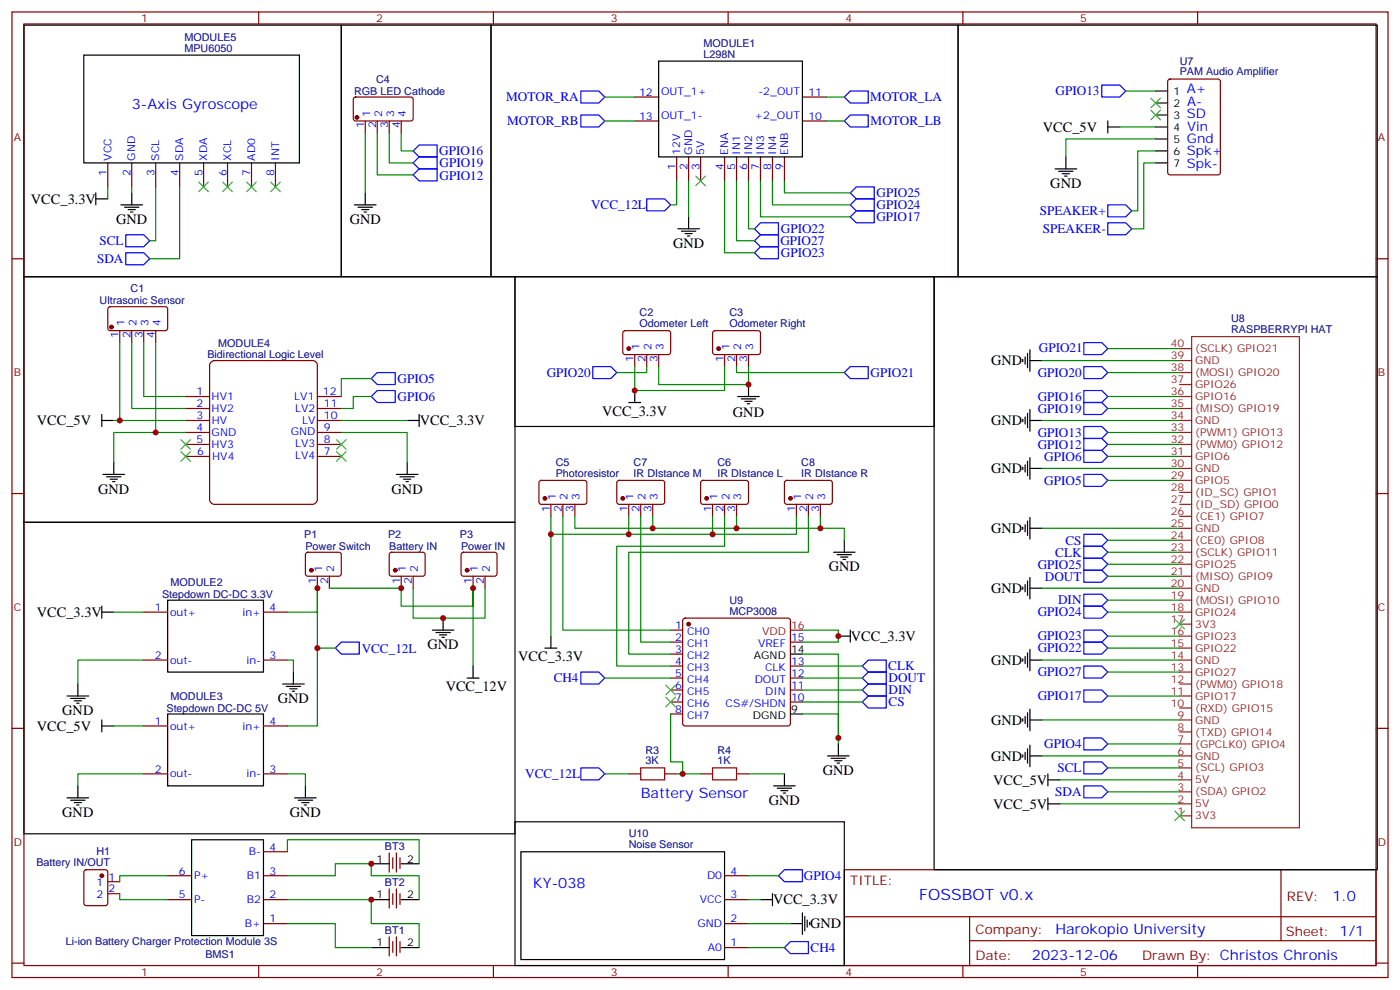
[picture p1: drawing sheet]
<svg xmlns="http://www.w3.org/2000/svg" width="412mm" height="292mm" viewBox="0 0 412 292" stroke-linecap="round" stroke-linejoin="round" font-family="sans-serif">
<g fill="none" stroke="#870000" stroke-width=".35">
<path d="M3.5 3.5h405.4v284.4h-405.4zM7.1 7.1h398.2v277.2h-398.2zM76.2 3.5v3.6M145.3 3.5v3.6M214.5 3.5v3.6M283.6 3.5v3.6M352.8 3.5v3.6M31.7 48v7M38.8 48v7M45.9 48v7M52.9 48v7M60 48v7"/>
<path d="M67 48v7M74.1 48v7M81.1 48v7M3.5 76.2h3.6M405.3 76.2h3.6M3.5 145.3h3.6M405.3 145.3h3.6M90.2 162.8l.5-.2 9.4 .1 .4 .6v6l-.7 .4-9.4-.1-.4-.6v-5.7zM93.5 169.7v3.5M97 169.7v3.5M114.9 162.8l.5-.2 9.4 .1 .4 .6v6l-.7 .4-9.4-.1-.4-.6v-5.7zM118.2 169.7v3.5"/>
<path d="M121.7 169.7v3.5M136.1 162.8l.4-.2 9.5 .1 .4 .6-.1 6-.6 .4-9.4-.1-.5-.6v-5.7zM139.3 169.7v3.5M142.9 169.7v3.5M42.3 180.3h7.1M42.3 194.4h7.1M77.6 180.3h7.1M77.6 194.4h7.1M197.6 185.6h3.5M197.6 189.1h3.5M197.6 192.6h3.5M197.6 196.1h3.5"/>
<path d="M197.6 199.7h3.5M201.3 182.2l.5-.2h30.3l.5 .2 .2 .5v30.4l-.2 .5-.5 .2h-30.3l-.5-.3-.2-.4v-30.4zM232.8 189.1h3.6M232.8 196.1h3.6M232.8 199.7h3.6M3.5 214.5h3.6M42.3 213.8h7.1M77.6 213.8h7.1M197.6 203.2h3.5M197.6 206.7h3.5M197.6 210.3h3.5M232.8 203.2h3.6"/>
<path d="M232.8 206.7h3.6M405.3 214.5h3.6M42.3 227.9h7.1M77.6 227.9h7.1M248.7 256.1h156.6v28.2h-156.6zM377.3 256.1v20.9M248.7 270h156.5M285.6 277h119.6M285.6 270v14.1M3.5 283.6h3.6M76.2 284.3v3.6M145.3 284.3v3.6"/>
<path d="M214.5 284.3v3.6M283.6 284.3v3.6M352.8 284.3v3.6M405.3 283.6h3.6"/>
</g>
<g fill="none" stroke="#000" stroke-width=".35">
<path d="M24.7 16.2h63.5v31.8h-63.5zM28.2 58.6h3.5M28.2 56.8v3.5M38.8 56.8v3.5M35.6 60.3h6.4M36.7 61h4.2M37.7 61.7h2.2M38.5 62.4h.7M30 178.5v3.5M49.4 176.7h28.2v21.2h-28.2zM30 180.3h3.5M86.4 197.9v3.5"/>
<path d="M127.4 185.6h6.3M128.4 186.3h4.2M129.5 187h2.1M130.2 187.7h.7M130.5 182v3.6M232.8 192.6h3.6M19.8 205h6.3M20.8 205.7h4.2M21.9 206.4h2.1M22.6 207.1h.7M22.9 201.4v3.6M30 212v3.5"/>
<path d="M30 213.8h3.5M49.4 210.3h28.2v21.1h-28.2zM83.3 201.4h6.3M84.3 202.1h4.2M85.4 202.8h2.1M86.1 203.6h.7M232.8 210.3h3.6M246.9 219.1v3.5M19.8 235h6.3M20.8 235.7h4.2M21.9 236.4h2.1M22.6 237.1h.7"/>
<path d="M22.9 231.4v3.6M86.8 235h6.3M87.8 235.7h4.3M88.9 236.4h2.1M89.6 237.1h.7M90 231.4v3.6M243.8 222.6h6.3M244.8 223.3h4.3M245.9 224h2.1M246.6 224.7h.7"/>
</g>
<path d="M58.6 53.6l2.8 2.8M61.4 53.6l-2.8 2.8M65.6 53.6l2.8 2.8M68.4 53.6l-2.8 2.8M72.7 53.6l2.8 2.8M75.5 53.6l-2.8 2.8M79.7 53.6l2.8 2.8M82.5 53.6l-2.8 2.8" fill="none" stroke="#3c3" stroke-width=".35"/>
<g fill="none" stroke="#008700" stroke-width=".35">
<path d="M31.7 55v3.6M38.8 55v1.8M45.9 55v15.9h-1.8M52.9 55v21.2h-8.8M97 173.2h21.2v5.3h21.1v-5.3v22.9M121.7 173.2v8.8h21.2v-8.8M33.5 180.3h8.8M42.3 194.4h-19.4v7M84.7 180.3h8.8v-7.1v40.6h-8.8M84.7 194.4h1.7v3.5M236.4 185.6h10.5v3.5h-10.5M236.4 192.6h10.5v26.5"/>
<path d="M33.5 213.8h8.8M42.3 227.9h-19.4v3.5M84.7 227.9h5.3v3.5"/>
</g>
<path d="M37 69.1h5.3l1.8 1.8-1.8 1.8h-5.3zM37 74.4h5.3l1.8 1.8-1.8 1.8h-5.3z" fill="none" stroke="#00f" stroke-width=".35"/>
<g fill="#870000" stroke="#870000" stroke-width=".35">
<circle cx="202.8" cy="183.8" r=".53"/>
<circle cx="91.7" cy="167.9" r=".53"/>
<circle cx="116.4" cy="167.9" r=".53"/>
<circle cx="137.6" cy="167.9" r=".53"/>
</g>
<path d="M232.8 185.6h3.6" fill="none" stroke="#f00" stroke-width=".35"/>
<path d="M62.1 106.8l1-.6h29a1.41 1.41 0 0 1 1.4 1.4v39.5a1.51 1.51 0 0 1-1.4 1.4h-29a1.51 1.51 0 0 1-1.4-1.4v-39.5z" fill="#fff" stroke="#800000" stroke-width=".35"/>
<g fill="none" stroke="#870000" stroke-width=".35">
<path d="M104.3 28.8l.5-.2h16.5l.4 .7-.1 5.9-.6 .4h-16.5l-.4-.7v-5.6zM107.6 35.6v3.6M111.1 35.6v3.6M114.7 35.6v3.6M118.2 35.6v3.6M187 35.6h7M187 28.6h7M236.4 35.6h7M236.4 28.6h7M344.2 23.5l.5-.2h14.1l.6 .4 .1 27.1-.5 .7h-14.3l-.7-.5v-27zM199.3 46.2v7.1M202.8 46.2v7.1"/>
<path d="M206.4 46.2v7.1M213.4 46.2v7.1M217 46.2v7.1M220.5 46.2v7.1M224 46.2v7.1M227.5 46.2v7.1M231.1 46.2v7.1M32 90.5l.5-.2 16.5 .1 .4 .6-.1 5.9-.6 .5-16.5-.1-.5-.6v-5.7zM35.3 97.4v3.5M38.8 97.4v3.5M42.3 97.4v3.5M45.9 97.4v3.5"/>
<path d="M183.7 97.6l.4-.2h13l.5 .7-.1 5.9-.7 .4h-12.9l-.5-.7v-5.6zM210.1 97.6l.5-.2h13l.4 .7-.1 5.9-.6 .4h-13l-.4-.7v-5.6zM54.7 116.8h7M93.5 116.8h7M187 104.4v3.5M190.5 104.4v3.5M194 104.4v3.5M213.4 104.4v3.5M217 104.4v3.5M220.5 104.4v3.5M54.7 120.3h7M54.7 130.9h7"/>
<path d="M54.7 127.4h7M54.7 123.8h7M54.7 134.4h7M93.5 120.3h7M93.5 130.9h7M93.5 127.4h7M93.5 123.8h7M93.5 134.4h7M159 141.7l.5-.2h12.9l.5 .7-.1 5.9-.6 .4h-13l-.5-.7v-5.6zM162.3 148.5v3.5M165.8 148.5v3.5M169.3 148.5v3.5"/>
<path d="M181.9 141.7l.5-.2h13l.4 .7-.1 5.9-.6 .4h-13l-.4-.7v-5.6zM185.2 148.5v3.5M188.7 148.5v3.5M192.3 148.5v3.5M206.6 141.7l.5-.2h13l.4 .7-.1 5.9-.6 .4h-13l-.4-.7v-5.6zM209.9 148.5v3.5M213.4 148.5v3.5M217 148.5v3.5M231.3 141.7l.5-.2h12.9l.5 .7-.1 5.9-.6 .4h-13l-.4-.7v-5.6zM234.6 148.5v3.5M238.1 148.5v3.5M241.7 148.5v3.5"/>
<path d="M185.2 227.9h3.5M195.8 227.9h3.5M206.4 227.9h3.5M217 227.9h3.5M24.9 256.3l.5-.2h5.6l.7 .4v9.5l-.4 .6-5.9 .1-.7-.5v-9.4zM31.7 259.6h3.6M49.4 257.9h7M77.6 257.9h7.1M77.6 250.8h7.1M114.7 251.2v5.6M115.7 252.6v3.2M116.8 251.2v5.6"/>
<path d="M117.8 252.6v3.2M213.4 257.9h7.1M31.7 263.2h3.6M49.4 264.9h7M77.6 272h7.1M77.6 264.9h7.1M114.7 261.8v5.6M114.7 275.9v5.6M115.7 263.2v3.1M115.7 277.3v3.2M116.8 261.8v5.6M116.8 275.9v5.6"/>
<path d="M117.8 263.2v3.1M117.8 277.3v3.2M213.4 279h7.1M213.4 272h7.1M213.4 264.9h7.1"/>
</g>
<g fill="none" stroke="#000" stroke-width=".35">
<path d="M7.1 7.4h93.4v74.1h-93.4zM100.5 7.4h44.1v74.1h-44.1zM144.6 7.4h137.6v74.1h-137.6zM194 18h42.4v28.2h-42.4zM282.2 7.4h123.5v74.1h-123.5zM326.3 37.4h3.5M326.3 35.6v3.6M340.4 37.4h3.6M340.4 33.9h3.6M340.4 30.3h3.6M340.4 26.8h3.6M107.6 56.8v3.5"/>
<path d="M310.8 49.7h6.3M311.9 50.4h4.2M312.9 51.2h2.1M313.6 51.9h.7M314 46.2v3.5M340.4 48h3.6M340.4 44.4h3.6M340.4 40.9h3.6M104.4 60.3h6.4M105.5 61h4.2M106.5 61.7h2.2M107.2 62.4h.7"/>
<path d="M199.7 67.4h6.3M200.7 68.1h4.3M201.8 68.8h2.1M202.5 69.5h.7M202.8 63.9v3.5M7.1 81.5h144.6v72.3h-144.6zM151.7 81.5h123.5v44.1h-123.5zM275.2 81.5h130.5v174.6h-130.5zM185.2 118.5h3.5M187 115v3.5M217.3 116.8h6.4M218.4 117.5h4.2"/>
<path d="M219.4 118.2h2.1M220.1 118.9h.7M220.5 113.2v3.6M301.3 105.8v.7M302 105.1v2.1M302.7 104.1v4.2M303.4 106.2h3.5M303.4 103v6.4M30 123.8h3.5M30 122.1v3.5M30.3 139.7h6.4M33.5 136.2v3.5"/>
<path d="M116.8 139.7h6.3M119.9 123.8h3.6M119.9 136.2v3.5M123.5 122.1v3.5M301.3 123.5v.7M301.3 137.6v.7M302 122.8v2.1M302 136.9v2.1M302.7 121.7v4.2M302.7 135.8v4.3M303.4 123.8h3.5M303.4 120.7v6.3"/>
<path d="M303.4 134.8v6.3M303.4 137.9h3.5M7.1 153.8h144.6v91.7h-144.6zM31.4 140.4h4.2M32.5 141.1h2.1M33.2 141.8h.7M117.8 140.4h4.3M118.9 141.1h2.1M119.6 141.8h.7M248.7 159.1v3.5M301.3 155.2v.7M302 154.5v2.1"/>
<path d="M302.7 153.5v4.2M303.4 152.4v6.4M303.4 155.6h3.5M245.5 162.6h6.4M246.6 163.3h4.2M247.6 164h2.2M248.4 164.7h.7M301.3 172.9v.7M302 172.2v2.1M302.7 171.1v4.2M303.4 170v6.4M303.4 173.2h3.5"/>
<path d="M137.6 199.7h3.5M139.3 196.1v3.6M160.5 190.9h3.5M162.3 187.3v3.6M246.9 187.3h3.6M250.5 185.6v3.5M301.3 194v.7M302 193.3v2.1M302.7 192.3v4.2M303.4 191.2v6.4M303.4 194.4h3.5M301.3 211.7v.7"/>
<path d="M302 211v2.1M302.7 209.9v4.2M303.4 208.8v6.4M303.4 219.4v6.4M303.4 212h3.5M227.9 231.4h6.3M229 232.1h4.2M230 232.8h2.1M230.7 233.5h.7M231.1 227.9v3.5M301.3 222.3v.7M302 221.5v2.2"/>
<path d="M302.7 220.5v4.2M303.4 222.6h3.5M308.7 236.7h3.5M308.7 227.9v3.5M308.7 235v3.5M308.7 229.7h3.5M56.4 247.3h21.2v28.2h-21.2zM109.4 254.4h5.3M118.2 254.4h5.3M151.7 242h97v42.3h-97zM153.5 250.8h59.9v31.8h-59.9zM109.4 264.9h5.3"/>
<path d="M109.4 279h5.3M118.2 264.9h5.3M118.2 279h5.3M224 264.9h3.5M227.5 263.2v3.5M232.8 272h3.6M236.4 268.8v6.4M237.1 269.9v4.2M237.8 270.9v2.2M238.5 271.6v.7"/>
</g>
<g fill="none" stroke="#008700" stroke-width=".35">
<path d="M107.6 39.2v17.6M111.1 39.2v12.3h10.6M114.7 39.2v8.8h7M118.2 39.2v5.2h3.5M178.2 28.6h8.8M178.2 35.6h8.8M243.4 28.6h5.3M243.4 35.6h5.3M329.8 37.4h10.6M331.6 26.8h8.8M199.3 53.3v7h-1.7M202.8 53.3v10.6"/>
<path d="M213.4 53.3v21.1h8.8M217 53.3v17.6h5.2M220.5 53.3v14.1h1.7M224 53.3v10.6h26.5M227.5 53.3v7h23M231.1 53.3v3.5h19.4M340.4 40.9h-26.4v5.3M340.4 44.4h-5.3v17.7h-1.7M340.4 48h-3.5v19.4h-3.5M35.3 100.9v22.9M38.8 100.9v19.4h15.9M42.3 100.9v15.9h12.4"/>
<path d="M45.9 100.9v26.5M109.4 111.5h-8.9v5.3M109.4 116.8h-5.3v3.5h-3.6M187 107.9v7.1h26.4v-7.1M190.5 107.9v1.8h-8.8M194 107.9v5.3h26.5v-5.3M217 107.9v1.8h31.7M306.9 106.2h40.6M326.3 102.7h21.2M326.3 109.7h21.2M326.3 116.8h21.2M33.5 123.8h21.2"/>
<path d="M54.7 127.4h-21.2v8.8M100.5 127.4h19.4v8.8M100.5 123.8h19.4M306.9 123.8h40.6M306.9 137.9h40.6M326.3 134.4h21.2M326.3 120.3h21.2M326.3 130.9h21.2M326.3 127.4h21.2M162.3 152v35.3M165.8 152v33.6h31.8M169.3 152v3.6h23"/>
<path d="M185.2 152v5.3h-22.9M188.7 152v37.1h8.9M192.3 152v3.6h24.7M209.9 152v5.3h-24.7M213.4 152v8.9h-31.7v35.2h15.9M217 152v3.6h31.7v3.5M234.6 152v5.3h-24.7M238.1 152v10.6h-52.9v30h12.4M241.7 152v3.6M306.9 155.6h40.6M326.3 141.5h21.2M326.3 159.1h21.2"/>
<path d="M306.9 173.2h40.6M326.3 166.2h21.2M326.3 162.6h21.2M326.3 169.7h21.2M326.3 176.7h21.2M93.5 190.9h5.3M178.2 199.7h19.4M236.4 199.7h17.6M236.4 196.1h17.6M306.9 194.4h40.6M326.3 190.9h21.2M326.3 197.9h21.2"/>
<path d="M326.3 187.3h21.2M326.3 180.3h21.2M197.6 210.3v14.1h3.5v3.5M236.4 210.3h10.5v7M236.4 203.2h17.6M236.4 206.7h17.6M306.9 212h40.6M326.3 205h21.2M326.3 219.1h21.2M178.2 227.9h7M199.3 227.9h7.1M220.5 227.9h10.6"/>
<path d="M306.9 222.6h40.6M312.2 229.7h35.3M312.2 236.7h35.3M326.3 226.1h21.2M326.3 233.2h21.2M49.4 257.9h-14.1v1.7M84.7 257.9h14.1v-3.5h10.6v3.5h14.1v7M84.7 250.8v-3.5h38.8v7.1M220.5 257.9h8.8M35.3 263.2v1.7h14.1M84.7 272h14.1v7h10.6M84.7 264.9h24.7v7.1h14.1v7"/>
<path d="M220.5 279h10.6M220.5 264.9h3.5M220.5 272h12.3"/>
</g>
<g fill="#870000" stroke="#870000" stroke-width=".35">
<circle cx="32.8" cy="96.3" r=".53"/>
<circle cx="185.2" cy="102.7" r=".53"/>
<circle cx="211.7" cy="102.7" r=".53"/>
<circle cx="105.1" cy="34.6" r=".53"/>
<circle cx="160.5" cy="146.8" r=".53"/>
<circle cx="208.1" cy="146.8" r=".53"/>
<circle cx="183.4" cy="146.8" r=".53"/>
<circle cx="232.8" cy="146.8" r=".53"/>
<circle cx="30" cy="257.9" r=".53"/>
</g>
<g fill="none" stroke="#3c3" stroke-width=".35">
<path d="M339 28.9l2.8 2.9M339 32.5l2.8 2.8M341.8 28.9l-2.8 2.9M341.8 32.5l-2.8 2.8M205 51.9l2.8 2.8M207.8 51.9l-2.8 2.8M53.3 129.5l2.8 2.8M53.3 133l2.8 2.8M56.1 129.5l-2.8 2.8M56.1 133l-2.8 2.8M99.1 129.5l2.9 2.8M99.1 133l2.9 2.8"/>
<path d="M102 129.5l-2.9 2.8M102 133l-2.9 2.8M346.1 182.4l2.8 2.8M348.9 182.4l-2.8 2.8M196.1 201.8l2.9 2.8M196.1 205.3l2.9 2.8M199 201.8l-2.9 2.8M199 205.3l-2.9 2.8M346.1 238.8l2.8 2.9M348.9 238.8l-2.8 2.9"/>
</g>
<g fill="none" stroke="#00f" stroke-width=".35">
<path d="M171.1 26.8h5.3l1.8 1.8-1.8 1.7h-5.3zM171.1 33.9h5.3l1.8 1.7-1.8 1.8h-5.3zM248.7 35.6l1.8-1.7h5.3v3.5h-5.3zM248.7 28.6l1.8-1.8h5.3v3.5h-5.3zM324.6 25h5.2l1.8 1.8-1.8 1.8h-5.2zM121.7 44.4l1.8-1.7h5.3v3.5h-5.3zM121.7 48l1.8-1.8h5.3v3.5h-5.3zM121.7 51.5l1.8-1.8h5.3v3.6h-5.3zM190.5 58.6h5.3l1.8 1.7-1.8 1.8h-5.3zM250.5 56.8l1.7-1.8h5.3v3.6h-5.3zM222.2 67.4l1.8-1.8h5.3v3.5h-5.3zM222.2 70.9l1.8-1.8h5.3v3.6h-5.3z"/>
<path d="M224 72.7h5.3v3.5h-5.3l-1.8-1.8zM250.5 60.3l1.7-1.7h5.3v3.5h-5.3zM250.5 63.9l1.7-1.8h5.3v3.5h-5.3zM326.3 60.3h5.3l1.8 1.8-1.8 1.8h-5.3zM326.3 65.6h5.3l1.8 1.8-1.8 1.7h-5.3zM109.4 116.8l1.7-1.8h5.3v3.5h-5.3zM111.1 109.7h5.3v3.5h-5.3l-1.7-1.7zM174.6 107.9h5.3l1.8 1.8-1.8 1.8h-5.3zM248.7 109.7l1.8-1.8h5.3v3.6h-5.3zM319.3 100.9h5.3l1.7 1.8-1.7 1.7h-5.3zM319.3 107.9h5.3l1.7 1.8-1.7 1.8h-5.3zM319.3 115h5.3l1.7 1.8-1.7 1.7h-5.3z"/>
<path d="M319.3 118.5h5.3l1.7 1.8-1.7 1.8h-5.3zM319.3 139.7h5.3l1.7 1.8-1.7 1.7h-5.3zM319.3 132.6h5.3l1.7 1.8-1.7 1.8h-5.3zM319.3 129.1h5.3l1.7 1.8-1.7 1.7h-5.3zM319.3 125.6h5.3l1.7 1.8-1.7 1.7h-5.3zM319.3 157.3h5.3l1.7 1.8-1.7 1.8h-5.3zM319.3 164.4h5.3l1.7 1.8-1.7 1.7h-5.3zM319.3 178.5h5.3l1.7 1.8-1.7 1.7h-5.3zM319.3 160.9h5.3l1.7 1.7-1.7 1.8h-5.3zM319.3 167.9h5.3l1.7 1.8-1.7 1.8h-5.3zM319.3 175h5.3l1.7 1.7-1.7 1.8h-5.3zM98.8 190.9l1.7-1.8h5.3v3.5h-5.3z"/>
<path d="M171.1 197.9h5.3l1.8 1.8-1.8 1.7h-5.3zM254 199.7l1.8-1.8h5.3v3.5h-5.3zM255.8 194.4h5.3v3.5h-5.3l-1.8-1.8zM319.3 196.1h5.3l1.7 1.8-1.7 1.8h-5.3zM319.3 189.1h5.3l1.7 1.8-1.7 1.7h-5.3zM319.3 185.6h5.3l1.7 1.7-1.7 1.8h-5.3zM254 206.7l1.8-1.7h5.3v3.5h-5.3zM255.8 201.4h5.3v3.6h-5.3l-1.8-1.8zM319.3 203.2h5.3l1.7 1.8-1.7 1.7h-5.3zM319.3 217.3h5.3l1.7 1.8-1.7 1.7h-5.3zM171.1 226.1h5.3l1.8 1.8-1.8 1.8h-5.3zM319.3 231.4h5.3l1.7 1.8-1.7 1.8h-5.3z"/>
<path d="M319.3 224.4h5.3l1.7 1.7-1.7 1.8h-5.3zM229.3 257.9l1.8-1.8h5.3v3.5h-5.3zM231.1 279l1.7-1.7h5.3v3.5h-5.3z"/>
</g>
<g fill="none" stroke="#8c2424" stroke-width=".35">
<path d="M351 99.1h31.8v144.7h-31.8zM347.5 116.8h3.5M347.5 113.2h3.5M347.5 109.7h3.5M347.5 106.2h3.5M347.5 102.7h3.5M347.5 137.9h3.5M347.5 134.4h3.5M347.5 130.9h3.5M347.5 127.4h3.5M347.5 123.8h3.5M347.5 120.3h3.5"/>
<path d="M347.5 159.1h3.5M347.5 155.6h3.5M347.5 152h3.5M347.5 148.5h3.5M347.5 145h3.5M347.5 141.5h3.5M347.5 176.7h3.5M347.5 173.2h3.5M347.5 169.7h3.5M347.5 166.2h3.5M347.5 162.6h3.5M347.5 197.9h3.5"/>
<path d="M347.5 194.4h3.5M347.5 190.9h3.5M347.5 187.3h3.5M347.5 183.8h3.5M347.5 180.3h3.5M347.5 219.1h3.5M347.5 215.5h3.5M347.5 212h3.5M347.5 208.5h3.5M347.5 205h3.5M347.5 201.4h3.5M347.5 236.7h3.5"/>
<path d="M347.5 233.2h3.5M347.5 229.7h3.5M347.5 226.1h3.5M347.5 222.6h3.5M347.5 240.2h3.5"/>
</g>
<path d="M188.7 226.1h7.1v3.6h-7.1zM209.9 226.1h7.1v3.6h-7.1z" fill="none" stroke="#a10000" stroke-width=".35"/>
<g fill="#c00">
<circle cx="93.5" cy="173.2" r=".88"/>
<circle cx="130.5" cy="182" r=".88"/>
<circle cx="118.2" cy="173.2" r=".88"/>
<circle cx="35.3" cy="123.8" r=".88"/>
<circle cx="45.9" cy="127.4" r=".88"/>
<circle cx="187" cy="115" r=".88"/>
<circle cx="220.5" cy="113.2" r=".88"/>
<circle cx="139.3" cy="173.2" r=".88"/>
<circle cx="93.5" cy="190.9" r=".88"/>
<circle cx="162.3" cy="157.3" r=".88"/>
<circle cx="185.2" cy="157.3" r=".88"/>
<circle cx="209.9" cy="157.3" r=".88"/>
<circle cx="241.7" cy="155.6" r=".88"/>
<circle cx="217" cy="155.6" r=".88"/>
<circle cx="192.3" cy="155.6" r=".88"/>
<circle cx="246.9" cy="217.3" r=".88"/>
<circle cx="201.1" cy="227.9" r=".88"/>
<circle cx="246.9" cy="187.3" r=".88"/>
<circle cx="109.4" cy="264.9" r=".88"/>
<circle cx="109.4" cy="254.4" r=".88"/>
</g>
<text font-size="4.6" fill="#00f" x="270.8" y="265.1">FOSSBOT v0.x</text>
<g font-size="4.2" fill="#00f">
<text x="38.8" y="32.1">3-Axis Gyroscope</text>
<text x="188.7" y="235">Battery Sensor</text>
<text x="157" y="261.4">KY-038</text>
<text x="392.5" y="265.4">1.0</text>
<text x="310.9" y="274.9">Harokopio University</text>
<text x="304" y="282.7">2023-12-06</text>
</g>
<g font-size="4.2">
<text x="307.2" y="38.8">VCC_5V</text>
<text x="9.1" y="60">VCC_3.3V</text>
<text x="309.4" y="55.4">GND</text>
<text x="34.2" y="66">GND</text>
<text x="103" y="66">GND</text>
<text x="198.3" y="73">GND</text>
<text x="291.9" y="107.6">GND</text>
<text x="10.9" y="125.3">VCC_5V</text>
<text x="123.6" y="125.2">VCC_3.3V</text>
<text x="177.4" y="122.5">VCC_3.3V</text>
<text x="215.9" y="122.9">GND</text>
<text x="291.9" y="125.2">GND</text>
<text x="291.9" y="139.3">GND</text>
<text x="28.9" y="145.3">GND</text>
<text x="115.4" y="145.3">GND</text>
<text x="291.9" y="157">GND</text>
<text x="244.1" y="168.3">GND</text>
<text x="291.9" y="174.6">GND</text>
<text x="10.9" y="181.7">VCC_3.3V</text>
<text x="125.9" y="191.2">GND</text>
<text x="250.6" y="188.7">VCC_3.3V</text>
<text x="152.6" y="194.7">VCC_3.3V</text>
<text x="291.9" y="195.8">GND</text>
<text x="131.3" y="203.6">VCC_12V</text>
<text x="81.8" y="207.1">GND</text>
<text x="10.9" y="215.2">VCC_5V</text>
<text x="18.3" y="210.6">GND</text>
<text x="291.9" y="213.4">GND</text>
<text x="291.9" y="224">GND</text>
<text x="242.4" y="228.2">GND</text>
<text x="292.5" y="231">VCC_5V</text>
<text x="226.5" y="237.1">GND</text>
<text x="292.5" y="238.1">VCC_5V</text>
<text x="18.3" y="240.6">GND</text>
<text x="85.4" y="240.6">GND</text>
<text x="227.7" y="266.3">VCC_3.3V</text>
<text x="238.7" y="273.4">GND</text>
</g>
<g font-size="3.9" fill="#00f">
<text x="149.1" y="29.8">MOTOR_RA</text>
<text x="256.4" y="29.8">MOTOR_LA</text>
<text x="311" y="28.1">GPIO13</text>
<text x="349.6" y="27.5">A+</text>
<text x="349.6" y="34.8">SD</text>
<text x="349.7" y="31.2">A-</text>
<text x="149.4" y="36.9">MOTOR_RB</text>
<text x="256.5" y="36.8">MOTOR_LB</text>
<text x="349.7" y="38.5">Vin</text>
<text x="129.4" y="45.6">GPIO16</text>
<text x="349.6" y="42.1">Gnd</text>
<text x="349.6" y="45.7">Spk+</text>
<text x="129.5" y="49.2">GPIO19</text>
<text x="129.5" y="52.9">GPIO12</text>
<text x="349.6" y="49.4">Spk-</text>
<text x="258.2" y="58">GPIO25</text>
<text x="174.1" y="61.5">VCC_12L</text>
<text x="258.2" y="65.1">GPIO17</text>
<text x="258.2" y="61.6">GPIO24</text>
<text x="306.3" y="63.3">SPEAKER+</text>
<text x="230" y="68.6">GPIO22</text>
<text x="307.2" y="68.6">SPEAKER-</text>
<text x="28.6" y="77.4">SDA</text>
<text x="29.3" y="72.1">SCL</text>
<text x="229.9" y="72.2">GPIO27</text>
<text x="230" y="75.7">GPIO23</text>
<text x="306" y="103.8">GPIO21</text>
<text x="117.1" y="112.8">GPIO5</text>
<text x="161" y="111">GPIO20</text>
<text x="256.5" y="111.1">GPIO21</text>
<text x="305.7" y="111">GPIO20</text>
<text x="117.1" y="118.1">GPIO6</text>
<text x="305.7" y="118">GPIO16</text>
<text x="305.7" y="121.5">GPIO19</text>
<text x="305.7" y="128.6">GPIO13</text>
<text x="305.7" y="132.1">GPIO12</text>
<text x="307.6" y="135.7">GPIO6</text>
<text x="307.6" y="142.7">GPIO5</text>
<text x="313.9" y="160.4">CS</text>
<text x="305.7" y="167.4">GPIO25</text>
<text x="310.8" y="163.9">CLK</text>
<text x="307.8" y="171">DOUT</text>
<text x="311.7" y="178">DIN</text>
<text x="305.7" y="181.5">GPIO24</text>
<text x="305.7" y="188.6">GPIO23</text>
<text x="106.5" y="192.2">VCC_12L</text>
<text x="261.7" y="197.3">CLK</text>
<text x="305.7" y="192.1">GPIO22</text>
<text x="163.1" y="200.9">CH4</text>
<text x="261.8" y="200.9">DOUT</text>
<text x="305.7" y="199.2">GPIO27</text>
<text x="261.8" y="204.4">DIN</text>
<text x="261.8" y="207.9">CS</text>
<text x="305.7" y="206.2">GPIO17</text>
<text x="307.6" y="220.3">GPIO4</text>
<text x="311.5" y="227.3">SCL</text>
<text x="154.7" y="229.1">VCC_12L</text>
<text x="310.8" y="234.4">SDA</text>
<text x="236.8" y="259.2">GPIO4</text>
<text x="238.8" y="280.2">CH4</text>
</g>
<g font-size="3.9" fill="#800">
<text x="250.5" y="260.7">TITLE:</text>
<text x="379.1" y="265.4">REV:</text>
<text x="287.4" y="274.9">Company:</text>
<text x="378.7" y="275.5">Sheet: 1/1</text>
<text x="287.4" y="282.6">Date:</text>
<text x="336.4" y="282.7">Drawn By: Christos Chronis</text>
</g>
<g font-size="3.2" fill="#800">
<text x="41.6" y="6.5">1</text>
<text x="110.8" y="6.5">2</text>
<text x="179.9" y="6.5">3</text>
<text x="249.1" y="6.5">4</text>
<text x="318.2" y="6.5">5</text>
<text x="4.1" y="41.6">A</text>
<text x="405.9" y="41.6">A</text>
<text x="4.1" y="110.8">B</text>
<text x="405.9" y="110.8">B</text>
<text x="4.1" y="179.9">C</text>
<text x="405.9" y="179.9">C</text>
<text x="4.1" y="249.1">D</text>
<text x="405.9" y="249.1">D</text>
<text x="41.6" y="287.3">1</text>
<text x="110.8" y="287.3">2</text>
<text x="179.9" y="287.3">3</text>
<text x="249.1" y="287.3">4</text>
<text x="318.2" y="287.3">5</text>
</g>
<g font-size="3.2" fill="#000080">
<text x="54.3" y="12">MODULE5</text>
<text x="54.3" y="15.2">MPU6050</text>
<text x="207.2" y="16.9">L298N</text>
<text x="207.2" y="13.8">MODULE1</text>
<text x="347.5" y="22.2">PAM Audio Amplifier</text>
<text x="347.5" y="19.1">U7</text>
<text x="104.3" y="28">RGB LED Cathode</text>
<text x="110.8" y="24.3">C4</text>
<text x="29.3" y="89.7">Ultrasonic Sensor</text>
<text x="38.5" y="86.1">C1</text>
<text x="188.4" y="93.1">C2</text>
<text x="214.9" y="93.1">C3</text>
<text x="362.7" y="94.8">U8</text>
<text x="188.4" y="96.3">Odometer Left</text>
<text x="214.9" y="96.3">Odometer Right</text>
<text x="362.7" y="98.1">RASPBERRYPI HAT</text>
<text x="61.1" y="105.6">Bidirectional Logic Level</text>
<text x="64.3" y="102.1">MODULE4</text>
<text x="163.7" y="137.2">C5</text>
<text x="186.6" y="137.2">C7</text>
<text x="211.3" y="137.2">C6</text>
<text x="236" y="137.2">C8</text>
<text x="163.7" y="140.4">Photoresistor</text>
<text x="186.6" y="140.4">IR DIstance M</text>
<text x="211.3" y="140.4">IR DIstance L</text>
<text x="236" y="140.4">IR DIstance R</text>
<text x="89.6" y="158.5">P1</text>
<text x="114.3" y="158.5">P2</text>
<text x="135.5" y="158.5">P3</text>
<text x="90" y="162">Power Switch</text>
<text x="114.7" y="162">Battery IN</text>
<text x="135.8" y="162">Power IN</text>
<text x="50.3" y="172.5">MODULE2</text>
<text x="47.8" y="176.1">Stepdown DC-DC 3.3V</text>
<text x="214.9" y="177.8">U9</text>
<text x="214.9" y="181">MCP3008</text>
<text x="49" y="209.6">Stepdown DC-DC 5V</text>
<text x="50.3" y="206">MODULE3</text>
<text x="190.2" y="221.9">R3</text>
<text x="211.3" y="221.9">R4</text>
<text x="190.2" y="225.1">3K</text>
<text x="211.3" y="225.1">1K</text>
<text x="28.4" y="251.9">H1</text>
<text x="113.4" y="250.2">BT3</text>
<text x="185.2" y="249.8">Noise Sensor</text>
<text x="185.2" y="246.6">U10</text>
<text x="10.7" y="255.1">Battery IN/OUT</text>
<text x="113.4" y="260.8">BT2</text>
<text x="113.4" y="274.9">BT1</text>
<text x="19.4" y="278.4">Li-ion Battery Charger Protection Module 3S</text>
<text x="60.5" y="282.2">BMS1</text>
</g>
<g font-size="3.2" fill="#00f">
<text x="188.2" y="28.2">12</text>
<text x="194.7" y="27.9">OUT_1+</text>
<text x="223.4" y="27.9">-2_OUT</text>
<text x="238.1" y="28.2">11</text>
<text x="109" y="34.3" transform="rotate(-90 109 34.3)">1</text>
<text x="112.5" y="34.3" transform="rotate(-90 112.5 34.3)">2</text>
<text x="116.1" y="34.3" transform="rotate(-90 116.1 34.3)">3</text>
<text x="119.6" y="34.3" transform="rotate(-90 119.6 34.3)">4</text>
<text x="188.2" y="35.3">13</text>
<text x="194.7" y="34.9">OUT_1-</text>
<text x="222.2" y="34.9">+2_OUT</text>
<text x="238.1" y="35.3">10</text>
<text x="107.2" y="37.8" transform="rotate(-90 107.2 37.8)">1</text>
<text x="110.8" y="37.8" transform="rotate(-90 110.8 37.8)">2</text>
<text x="114.3" y="37.8" transform="rotate(-90 114.3 37.8)">3</text>
<text x="117.8" y="37.8" transform="rotate(-90 117.8 37.8)">4</text>
<text x="32.8" y="47.3" transform="rotate(-90 32.8 47.3)">VCC</text>
<text x="39.9" y="47.3" transform="rotate(-90 39.9 47.3)">GND</text>
<text x="46.9" y="47.3" transform="rotate(-90 46.9 47.3)">SCL</text>
<text x="54" y="47.3" transform="rotate(-90 54 47.3)">SDA</text>
<text x="61" y="47.3" transform="rotate(-90 61 47.3)">XDA</text>
<text x="68.1" y="47.3" transform="rotate(-90 68.1 47.3)">XCL</text>
<text x="75.1" y="47.3" transform="rotate(-90 75.1 47.3)">AD0</text>
<text x="82.2" y="47.3" transform="rotate(-90 82.2 47.3)">INT</text>
<text x="200.4" y="45.5" transform="rotate(-90 200.4 45.5)">12V</text>
<text x="203.9" y="45.5" transform="rotate(-90 203.9 45.5)">GND</text>
<text x="207.4" y="45.5" transform="rotate(-90 207.4 45.5)">5V</text>
<text x="214.5" y="45.5" transform="rotate(-90 214.5 45.5)">ENA</text>
<text x="218" y="45.5" transform="rotate(-90 218 45.5)">IN1</text>
<text x="221.5" y="45.5" transform="rotate(-90 221.5 45.5)">IN2</text>
<text x="225.1" y="45.5" transform="rotate(-90 225.1 45.5)">IN3</text>
<text x="228.6" y="45.5" transform="rotate(-90 228.6 45.5)">IN4</text>
<text x="232.1" y="45.5" transform="rotate(-90 232.1 45.5)">ENB</text>
<text x="31.4" y="51.8" transform="rotate(-90 31.4 51.8)">1</text>
<text x="38.5" y="51.8" transform="rotate(-90 38.5 51.8)">2</text>
<text x="45.5" y="51.8" transform="rotate(-90 45.5 51.8)">3</text>
<text x="52.6" y="51.8" transform="rotate(-90 52.6 51.8)">4</text>
<text x="59.6" y="51.8" transform="rotate(-90 59.6 51.8)">5</text>
<text x="66.7" y="51.8" transform="rotate(-90 66.7 51.8)">6</text>
<text x="73.7" y="51.8" transform="rotate(-90 73.7 51.8)">7</text>
<text x="80.8" y="51.8" transform="rotate(-90 80.8 51.8)">8</text>
<text x="199" y="50" transform="rotate(-90 199 50)">1</text>
<text x="202.5" y="50" transform="rotate(-90 202.5 50)">2</text>
<text x="206" y="50" transform="rotate(-90 206 50)">3</text>
<text x="213.1" y="50" transform="rotate(-90 213.1 50)">4</text>
<text x="216.6" y="50" transform="rotate(-90 216.6 50)">5</text>
<text x="220.1" y="50" transform="rotate(-90 220.1 50)">6</text>
<text x="223.7" y="50" transform="rotate(-90 223.7 50)">7</text>
<text x="227.2" y="50" transform="rotate(-90 227.2 50)">8</text>
<text x="230.7" y="50" transform="rotate(-90 230.7 50)">9</text>
<text x="34.9" y="99.6" transform="rotate(-90 34.9 99.6)">1</text>
<text x="36.7" y="96.1" transform="rotate(-90 36.7 96.1)">1</text>
<text x="38.5" y="99.6" transform="rotate(-90 38.5 99.6)">2</text>
<text x="40.2" y="96.1" transform="rotate(-90 40.2 96.1)">2</text>
<text x="42" y="99.6" transform="rotate(-90 42 99.6)">3</text>
<text x="43.7" y="96.1" transform="rotate(-90 43.7 96.1)">3</text>
<text x="45.5" y="99.6" transform="rotate(-90 45.5 99.6)">4</text>
<text x="47.3" y="96.1" transform="rotate(-90 47.3 96.1)">4</text>
<text x="186.6" y="106.6" transform="rotate(-90 186.6 106.6)">1</text>
<text x="188.4" y="103.1" transform="rotate(-90 188.4 103.1)">1</text>
<text x="190.1" y="106.6" transform="rotate(-90 190.1 106.6)">2</text>
<text x="191.9" y="103.1" transform="rotate(-90 191.9 103.1)">2</text>
<text x="193.7" y="106.6" transform="rotate(-90 193.7 106.6)">3</text>
<text x="195.4" y="103.1" transform="rotate(-90 195.4 103.1)">3</text>
<text x="213.1" y="106.6" transform="rotate(-90 213.1 106.6)">1</text>
<text x="214.8" y="103.1" transform="rotate(-90 214.8 103.1)">1</text>
<text x="216.6" y="106.6" transform="rotate(-90 216.6 106.6)">2</text>
<text x="218.4" y="103.1" transform="rotate(-90 218.4 103.1)">2</text>
<text x="220.1" y="106.6" transform="rotate(-90 220.1 106.6)">3</text>
<text x="221.9" y="103.1" transform="rotate(-90 221.9 103.1)">3</text>
<text x="57.9" y="116.4">1</text>
<text x="57.9" y="119.9">2</text>
<text x="62.3" y="117.8">HV1</text>
<text x="86.7" y="117.7">LV1</text>
<text x="95.1" y="116.3">12</text>
<text x="95.4" y="119.8">11</text>
<text x="57.9" y="123.5">3</text>
<text x="62.3" y="121.3">HV2</text>
<text x="62.4" y="124.9">HV</text>
<text x="87" y="121.2">LV2</text>
<text x="89" y="124.7">LV</text>
<text x="95.4" y="123.3">10</text>
<text x="57.8" y="130.5">5</text>
<text x="57.9" y="127">4</text>
<text x="62.3" y="131.9">HV3</text>
<text x="62.3" y="128.4">GND</text>
<text x="85.6" y="128.2">GND</text>
<text x="87" y="131.8">LV3</text>
<text x="95.4" y="130.4">8</text>
<text x="95.4" y="126.8">9</text>
<text x="58" y="134">6</text>
<text x="62.5" y="135.4">HV4</text>
<text x="87" y="135.3">LV4</text>
<text x="95.4" y="133.9">7</text>
<text x="163.7" y="147.2" transform="rotate(-90 163.7 147.2)">1</text>
<text x="167.2" y="147.2" transform="rotate(-90 167.2 147.2)">2</text>
<text x="170.7" y="147.2" transform="rotate(-90 170.7 147.2)">3</text>
<text x="186.6" y="147.2" transform="rotate(-90 186.6 147.2)">1</text>
<text x="190.1" y="147.2" transform="rotate(-90 190.1 147.2)">2</text>
<text x="193.7" y="147.2" transform="rotate(-90 193.7 147.2)">3</text>
<text x="211.3" y="147.2" transform="rotate(-90 211.3 147.2)">1</text>
<text x="214.8" y="147.2" transform="rotate(-90 214.8 147.2)">2</text>
<text x="218.4" y="147.2" transform="rotate(-90 218.4 147.2)">3</text>
<text x="236" y="147.2" transform="rotate(-90 236 147.2)">1</text>
<text x="239.5" y="147.2" transform="rotate(-90 239.5 147.2)">2</text>
<text x="243.1" y="147.2" transform="rotate(-90 243.1 147.2)">3</text>
<text x="161.9" y="150.7" transform="rotate(-90 161.9 150.7)">1</text>
<text x="165.5" y="150.7" transform="rotate(-90 165.5 150.7)">2</text>
<text x="169" y="150.7" transform="rotate(-90 169 150.7)">3</text>
<text x="184.9" y="150.7" transform="rotate(-90 184.9 150.7)">1</text>
<text x="188.4" y="150.7" transform="rotate(-90 188.4 150.7)">2</text>
<text x="191.9" y="150.7" transform="rotate(-90 191.9 150.7)">3</text>
<text x="209.5" y="150.7" transform="rotate(-90 209.5 150.7)">1</text>
<text x="213.1" y="150.7" transform="rotate(-90 213.1 150.7)">2</text>
<text x="216.6" y="150.7" transform="rotate(-90 216.6 150.7)">3</text>
<text x="234.2" y="150.7" transform="rotate(-90 234.2 150.7)">1</text>
<text x="237.8" y="150.7" transform="rotate(-90 237.8 150.7)">2</text>
<text x="241.3" y="150.7" transform="rotate(-90 241.3 150.7)">3</text>
<text x="93.1" y="171.9" transform="rotate(-90 93.1 171.9)">1</text>
<text x="94.9" y="168.4" transform="rotate(-90 94.9 168.4)">1</text>
<text x="96.7" y="171.9" transform="rotate(-90 96.7 171.9)">2</text>
<text x="98.4" y="168.4" transform="rotate(-90 98.4 168.4)">2</text>
<text x="117.8" y="171.9" transform="rotate(-90 117.8 171.9)">1</text>
<text x="119.6" y="168.4" transform="rotate(-90 119.6 168.4)">1</text>
<text x="121.4" y="171.9" transform="rotate(-90 121.4 171.9)">2</text>
<text x="123.1" y="168.4" transform="rotate(-90 123.1 168.4)">2</text>
<text x="139" y="171.9" transform="rotate(-90 139 171.9)">1</text>
<text x="140.8" y="168.4" transform="rotate(-90 140.8 168.4)">1</text>
<text x="142.5" y="171.9" transform="rotate(-90 142.5 171.9)">2</text>
<text x="144.3" y="168.4" transform="rotate(-90 144.3 168.4)">2</text>
<text x="45.6" y="179.9">1</text>
<text x="79.4" y="179.9">4</text>
<text x="50.1" y="181.3">out+</text>
<text x="71.4" y="181.3">in+</text>
<text x="198.9" y="185.2">1</text>
<text x="198.9" y="188.7">2</text>
<text x="202.4" y="187">CH0</text>
<text x="202.4" y="190.5">CH1</text>
<text x="223.3" y="190.5">VREF</text>
<text x="233" y="188.7">15</text>
<text x="45.6" y="194">2</text>
<text x="50.1" y="195.4">out-</text>
<text x="72.6" y="195.4">in-</text>
<text x="79.4" y="194">3</text>
<text x="198.9" y="192.3">3</text>
<text x="198.9" y="195.8">4</text>
<text x="202.4" y="194">CH2</text>
<text x="202.4" y="197.6">CH3</text>
<text x="225.4" y="197.6">CLK</text>
<text x="233" y="195.8">13</text>
<text x="198.9" y="199.3">5</text>
<text x="198.9" y="202.8">6</text>
<text x="202.4" y="201.1">CH4</text>
<text x="222.3" y="201.1">DOUT</text>
<text x="233" y="202.8">11</text>
<text x="233" y="199.3">12</text>
<text x="198.9" y="206.4">7</text>
<text x="198.9" y="209.9">8</text>
<text x="202.4" y="204.6">CH5</text>
<text x="202.4" y="208.1">CH6</text>
<text x="213.7" y="208.1">CS#/SHDN</text>
<text x="225.4" y="204.6">DIN</text>
<text x="233" y="206.4">10</text>
<text x="45.6" y="213.4">1</text>
<text x="50.1" y="214.8">out+</text>
<text x="71.4" y="214.8">in+</text>
<text x="79.4" y="213.4">4</text>
<text x="202.4" y="211.7">CH7</text>
<text x="45.6" y="227.5">2</text>
<text x="79.4" y="227.5">3</text>
<text x="50.1" y="229">out-</text>
<text x="72.6" y="229">in-</text>
<text x="73.3" y="251.9">B-</text>
<text x="79.4" y="250.5">4</text>
<text x="52.7" y="257.5">6</text>
<text x="79.4" y="257.5">3</text>
<text x="215.2" y="257.5">4</text>
<text x="28.4" y="261.1">1</text>
<text x="31.9" y="259.3">1</text>
<text x="31.9" y="262.8">2</text>
<text x="57.1" y="258.9">P+</text>
<text x="72.7" y="258.9">B1</text>
<text x="208.3" y="258.9">D0</text>
<text x="28.4" y="264.6">2</text>
<text x="52.7" y="264.6">5</text>
<text x="57.1" y="266">P-</text>
<text x="72.7" y="266">B2</text>
<text x="79.4" y="264.6">2</text>
<text x="206.1" y="266">VCC</text>
<text x="215.2" y="264.6">3</text>
<text x="72.1" y="273.1">B+</text>
<text x="79.4" y="271.6">1</text>
<text x="205.4" y="273.1">GND</text>
<text x="215.2" y="271.6">2</text>
<text x="208.5" y="280.1">A0</text>
<text x="215.2" y="278.7">1</text>
</g>
<g font-size="3.2">
<text x="345.7" y="27.9">1</text>
<text x="345.7" y="34.9">3</text>
<text x="345.7" y="31.4">2</text>
<text x="345.7" y="42">5</text>
<text x="345.7" y="38.5">4</text>
<text x="345.7" y="45.5">6</text>
<text x="345.7" y="49">7</text>
<text x="222.1" y="194">AGND</text>
<text x="233" y="192.3">14</text>
<text x="233" y="209.9">9</text>
<text x="221.8" y="211.7">DGND</text>
<text x="110.9" y="254">1</text>
<text x="119.9" y="254">2</text>
<text x="110.9" y="264.6">1</text>
<text x="119.9" y="264.6">2</text>
<text x="110.9" y="278.7">1</text>
<text x="119.9" y="278.7">2</text>
</g>
<g font-size="3.2" fill="#8d2323">
<text x="344.9" y="105.8">39</text>
<text x="344.9" y="102.3">40</text>
<text x="352.1" y="107.2">GND</text>
<text x="352.1" y="103.7">(SCLK) GPIO21</text>
<text x="344.9" y="112.9">37</text>
<text x="344.9" y="109.4">38</text>
<text x="352.1" y="110.8">(MOSI) GPIO20</text>
<text x="344.9" y="119.9">35</text>
<text x="344.9" y="116.4">36</text>
<text x="352.1" y="117.8">GPIO16</text>
<text x="352.1" y="114.3">GPIO26</text>
<text x="344.9" y="123.5">34</text>
<text x="352.1" y="124.9">GND</text>
<text x="352.1" y="121.4">(MISO) GPIO19</text>
<text x="344.9" y="130.5">32</text>
<text x="344.9" y="127">33</text>
<text x="352.1" y="131.9">(PWM0) GPIO12</text>
<text x="352.1" y="128.4">(PWM1) GPIO13</text>
<text x="344.9" y="137.6">30</text>
<text x="344.9" y="134.1">31</text>
<text x="352.1" y="135.5">GPIO6</text>
<text x="344.9" y="141.1">29</text>
<text x="352.1" y="142.5">GPIO5</text>
<text x="352.1" y="139">GND</text>
<text x="344.9" y="148.2">27</text>
<text x="344.9" y="144.6">28</text>
<text x="352.1" y="149.6">(ID_SD) GPIO0</text>
<text x="352.1" y="146.1">(ID_SC) GPIO1</text>
<text x="344.9" y="155.2">25</text>
<text x="344.9" y="151.7">26</text>
<text x="352.1" y="153.1">(CE1) GPIO7</text>
<text x="344.9" y="158.8">24</text>
<text x="352.1" y="160.2">(CE0) GPIO8</text>
<text x="352.1" y="156.6">GND</text>
<text x="344.9" y="165.8">22</text>
<text x="344.9" y="162.3">23</text>
<text x="352.1" y="167.2">GPIO25</text>
<text x="352.1" y="163.7">(SCLK) GPIO11</text>
<text x="344.9" y="172.9">20</text>
<text x="344.9" y="169.3">21</text>
<text x="352.1" y="170.7">(MISO) GPIO9</text>
<text x="344.9" y="179.9">18</text>
<text x="344.9" y="176.4">19</text>
<text x="352.1" y="177.8">(MOSI) GPIO10</text>
<text x="352.1" y="174.3">GND</text>
<text x="344.9" y="183.4">17</text>
<text x="352.1" y="184.9">3V3</text>
<text x="352.1" y="181.3">GPIO24</text>
<text x="344.9" y="190.5">15</text>
<text x="344.9" y="187">16</text>
<text x="352.1" y="191.9">GPIO22</text>
<text x="352.1" y="188.4">GPIO23</text>
<text x="344.9" y="197.6">13</text>
<text x="344.9" y="194">14</text>
<text x="352.1" y="195.4">GND</text>
<text x="344.9" y="201.1">12</text>
<text x="352.1" y="202.5">(PWM0) GPIO18</text>
<text x="352.1" y="199">GPIO27</text>
<text x="344.9" y="208.1">10</text>
<text x="344.9" y="204.6">11</text>
<text x="352.1" y="209.6">(RXD) GPIO15</text>
<text x="352.1" y="206">GPIO17</text>
<text x="346.9" y="215.2">8</text>
<text x="346.9" y="211.7">9</text>
<text x="352.1" y="213.1">GND</text>
<text x="346.9" y="218.7">7</text>
<text x="352.1" y="220.1">(GPCLK0) GPIO4</text>
<text x="352.1" y="216.6">(TXD) GPIO14</text>
<text x="346.9" y="225.8">5</text>
<text x="346.9" y="222.3">6</text>
<text x="352.1" y="227.2">(SCL) GPIO3</text>
<text x="352.1" y="223.7">GND</text>
<text x="346.9" y="232.8">3</text>
<text x="346.9" y="229.3">4</text>
<text x="352.1" y="230.7">5V</text>
<text x="346.9" y="236.4">2</text>
<text x="346.9" y="239.9">1</text>
<text x="352.1" y="237.8">5V</text>
<text x="352.1" y="234.2">(SDA) GPIO2</text>
<text x="352.1" y="241.3">3V3</text>
</g>
<g font-size="3.2" fill="#f00">
<text x="233" y="185.2">16</text>
<text x="224.5" y="187">VDD</text>
</g>
</svg>
